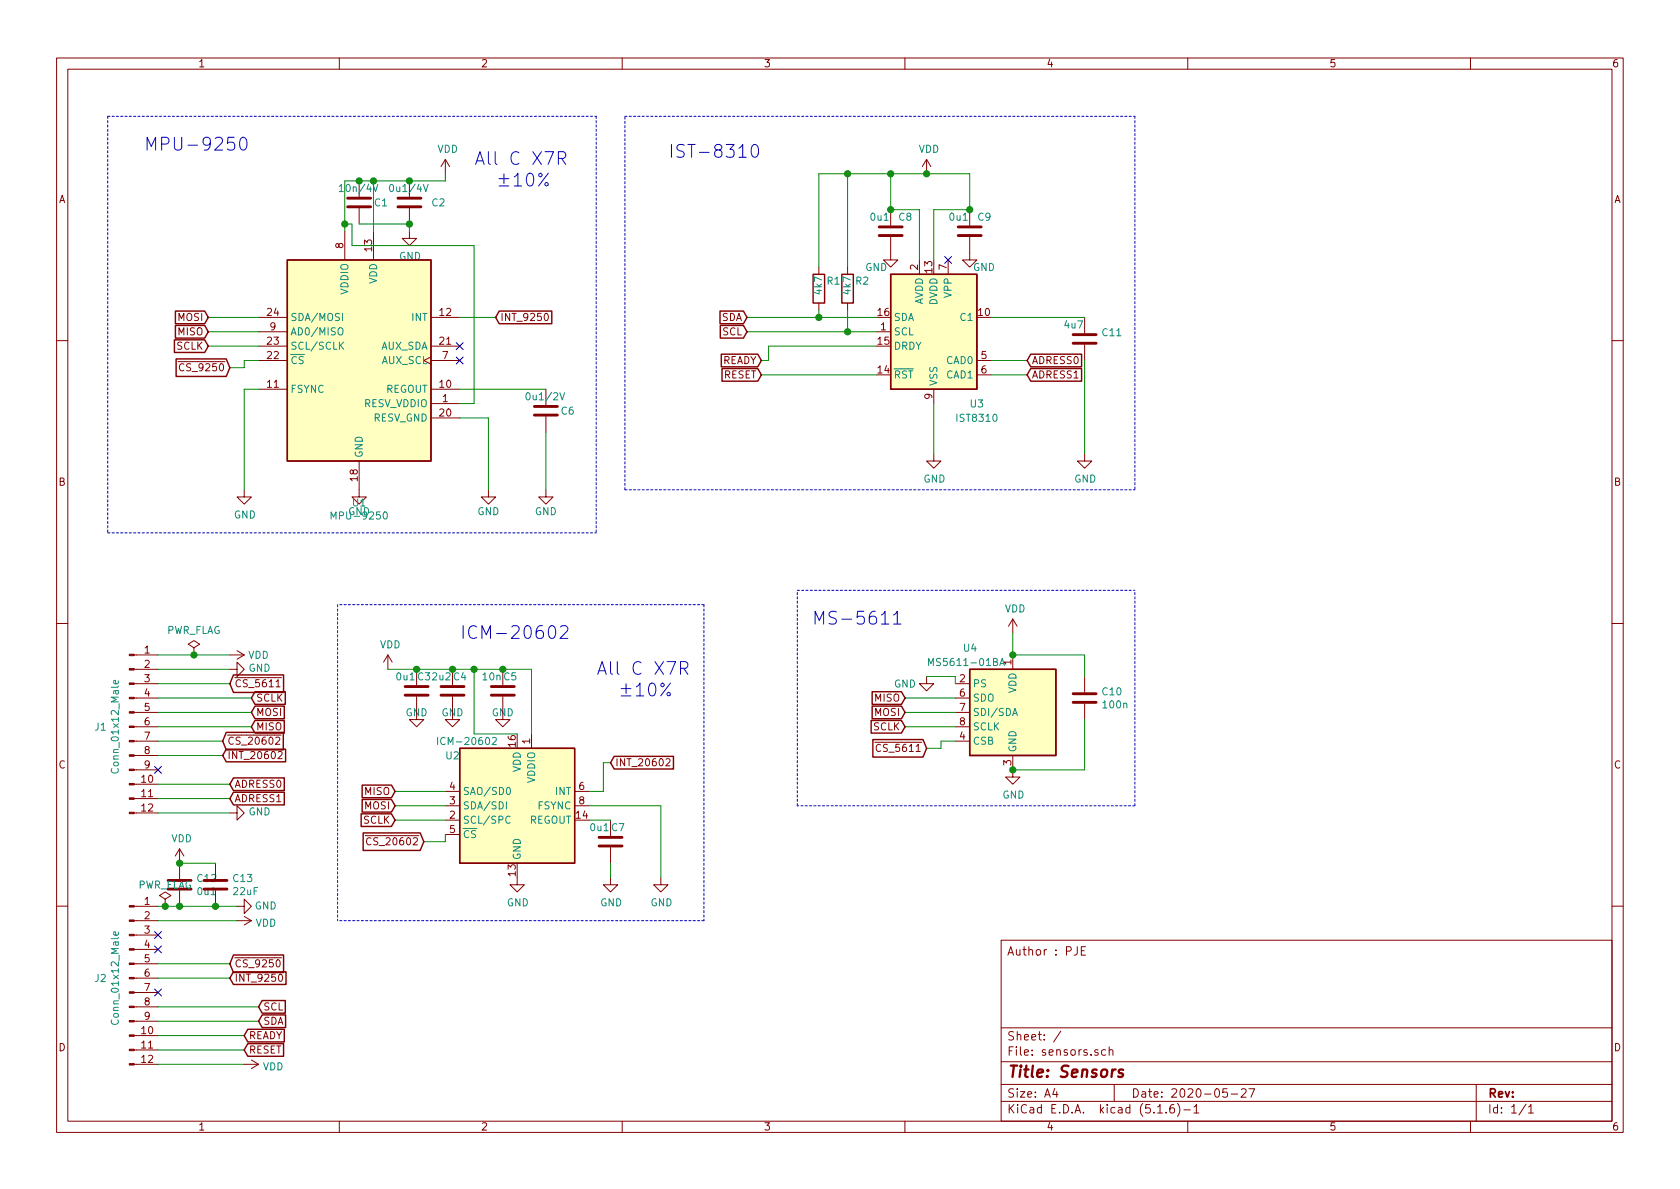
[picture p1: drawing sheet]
<svg xmlns="http://www.w3.org/2000/svg" width="297mm" height="210mm" viewBox="0 0 297 210" stroke-linecap="round" stroke-linejoin="round" font-family="sans-serif">
<g fill="none" stroke="#840000" stroke-width=".18">
<path d="M10 10.3h277v189.9h-277zM12 12.2h273v186.1h-273zM60 10.3v1.9M110 10.3v1.9M160 10.3v1.9M210 10.3v1.9M260 10.3v1.9M63.5 32v2.8M63.5 36.8v2.8M72.4 32v2.8M72.4 36.8v2.8M78.7 28.2l-.7 1.3"/>
<path d="M78.7 28.2v2.5M78.7 28.2l.8 1.3M157.5 37.1v2.8M163.8 28.2l-.7 1.3M163.8 28.2v2.5M163.8 28.2l.8 1.3M171.4 37.1v2.8M45.7 58.7h5.1M45.7 56.1h5.1M61 40.9v5.1M66 40.9v5.1M72.4 40.9v1.3h1.3l-1.3 1.2-1.3-1.2h1.3"/>
<path d="M76.2 56.1h5.1M96.3 55.5l.2-.1a.67 .67 0 0 1 .5 .7 .67 .67 0 0 1-.5 .6l-.3-.5zM144.8 47.2v1.3M144.8 53.6v1.3M149.9 47.2v1.3M149.9 53.6v1.3M154.9 58.7h2.6M157.5 41.9v4.1h1.2l-1.2 1.2-1.3-1.2h1.3M162.6 46v2.5M167.6 46v2.5M171.4 41.9v4.1h1.3l-1.3 1.2-1.2-1.2h1.2M191.8 56.1v2.8"/>
<path d="M10 60.2h2M31.5 64h1.2M32.5 64.4a.6 .6 0 0 0-.8 .4 .6 .6 0 0 0 .6 .8l.2-.1M45.7 63.7h5.1M45.7 68.8h5.1M45.7 61.2h5.1M76.2 63.1l-1.3 .6 1.3 .7M76.2 63.7h5.1M76.2 71.4h5.1M76.2 68.8h5.1M76.2 73.9h5.1M76.2 61.2h5.1"/>
<path d="M96.5 68.8v2.8M96.5 73.7v2.7M165.1 68.8v2.6M172.7 63.7h2.6M172.7 66.3h2.6M191.8 61v2.7M285 60.2h2M43.2 86.6v1.3h1.2l-1.2 1.2-1.3-1.2h1.3M63.5 81.5v6.4h1.3l-1.3 1.2-1.3-1.2h1.3M86.4 86.6v1.3h1.2l-1.2 1.2-1.3-1.2h1.3M96.5 86.6v1.3h1.3l-1.3 1.2-1.3-1.2h1.3M165.1 80.3v1.2h1.3l-1.3 1.3-1.3-1.3h1.3"/>
<path d="M191.8 80.3v1.2h1.2l-1.2 1.3-1.3-1.3h1.3M10 110.3h2M23.7 118.4h4.2M23.7 115.8h4.2M34.3 114.5l1-.6-1-.6-1 .6 1 .6v1.3M34.3 115.8h.1M40.6 118.4h1.3v-1.3l1.3 1.3-1.3 1.2v-1.2M40.6 115.8h2.6M41.9 115.1l1.3 .7M43.2 115.8l-1.3 .8M48.6 119.8h1.2M68.6 115.8l-.8 1.3"/>
<path d="M68.6 115.8v2.6M68.6 115.8l.7 1.3M73.7 118.4v2.8M80 118.4v2.8M88.9 118.4v2.8M163.8 119.6v1.3h1.3l-1.3 1.3-1.2-1.3h1.2M179.1 109.5l-.8 1.2M179.1 109.5v2.5M179.1 115.8v2.6M179.1 109.5l.7 1.2M191.8 119.6v2.8M285 110.3h2"/>
<path d="M23.7 138.7h4.2M23.7 136.1h4.2M23.7 133.6h4.2M23.7 131.1h4.2M23.7 128.5h4.2M23.7 126h4.2M23.7 123.4h4.2M23.7 120.9h4.2M48.5 130h1.2M48.7 130.5l.5-.2 .3 .4-.8 .9h.8M48.8 120.5l.4-.3v1.3M48.8 121.5h.7"/>
<path d="M49.2 133l.5-.1 .2 .3-.1 .2-.7 .8h.8M73.7 123.2v4h1.2l-1.2 1.3-1.3-1.3h1.3M78.7 139.9h2.6M80 123.2v4h1.3l-1.3 1.3-1.3-1.3h1.3M88.9 123.2v4h1.3l-1.3 1.3-1.3-1.3h1.3M94 129.8v2.5M101.6 139.9h2.5M117.8 134.3l.4-.1 .3 .3-.1 .2-.7 .7h.8M154.7 131.3h1.2M155.7 131.7a.6 .6 0 0 0-.8 .5 .6 .6 0 0 0 .5 .7l.3-.1M168.9 131.1h2.5M168.9 128.5h2.5"/>
<path d="M168.9 126h2.5M168.9 123.4h2.5M168.9 120.9h2.5M179.1 133.6v3.8h1.2l-1.2 1.3-1.3-1.3h1.3M191.8 124.5v2.7M23.7 143.8h4.2M23.7 141.2h4.2M29.2 159l1-.6-1-.7-1 .7 1 .6v1.3M31.7 150.1v5.3M31.7 157.5v2.8M31.7 150.1l-.7 1.3M31.7 150.1l.8 1.3"/>
<path d="M38.1 152.6v2.8M38.1 157.5v2.8M40.6 143.8h1.3v-1.3l1.3 1.3-1.3 1.2v-1.2M64.6 147.8h1.2M65.6 148.3a.6 .6 0 0 0-.8 .4 .6 .6 0 0 0 .6 .7l.2-.1M78.7 145h2.6M78.7 142.5h2.6M78.7 147.6h2.6M91.4 155.2v1.3h1.3l-1.3 1.2-1.2-1.2h1.2M101.6 142.5h2.5M107.9 155.2v1.3h1.3l-1.3 1.2-1.2-1.2h1.2M107.9 145v2.8"/>
<path d="M107.9 149.9v2.7M116.8 155.2v1.3h1.3l-1.3 1.2-1.2-1.2h1.2M10 160.2h2M23.7 178h4.2M23.7 175.5h4.2M23.7 173h4.2M23.7 170.4h4.2M23.7 167.9h4.2M23.7 165.3h4.2M23.7 162.8h4.2M23.7 160.3h4.2M29.2 160.3h.1"/>
<path d="M41.9 160.3h1.3v-1.3l1.2 1.3-1.2 1.2v-1.2M41.9 162.8h2.5M43.2 162l1.2 .8M44.4 162.8l-1.2 .8M48.6 169.4h1.2M48.9 169.8l.2-.1a.69 .69 0 0 1 .4 .7 .69 .69 0 0 1-.4 .6l-.2-.1-.1-.4zM49.4 172.4l.1-.1a.67 .67 0 0 1 .5 .6 .67 .67 0 0 1-.5 .6l-.3-.5zM177 166.3h108v32h-108zM190.5 167.4v1.1a.47 .47 0 0 1-.6 .4M191.2 168.1h.5M191.9 167.4h-.7v1.5h.7M285 160.2h2"/>
<path d="M23.7 188.2h4.2M23.7 185.7h4.2M23.7 183.1h4.2M23.7 180.6h4.2M43.2 188.2h2.5M44.4 187.4l1.3 .8M45.7 188.2l-1.3 .8M60 198.3v1.9M110 198.3v1.9M160 198.3v1.9M177 194.8h108M177 191.8h108"/>
<path d="M177 187.8h108M177 181.8h108M186.5 192.5l-.4 1h1M186.8 193v1M187.6 182.3l-1.3 2M195.5 185.7l-.5-.1-.2 .3v.6l.2 .1 .5-.1M196.1 185.7h.1a.37 .37 0 0 1 .6 .1v.8M196.1 185.1v1.5M197 191.8v3M204.7 196.8h.8M206.2 196.7v.1M207.5 195.3a.59 .59 0 0 0-.7 .7v.5l.2 .2 .4 .1 .2-.1 .1-.5-.2-.2-.4-.1-.3 .3"/>
<path d="M208.2 195.1a1.71 1.71 0 0 1 0 2.3M209.3 196.3h1.2M210 198.3v1.9M211.1 195.8l.4-.5v1.5M211.1 196.8h.9M217 192.5h-.7l-.1 .7 .2-.1 .5 .1 .1 .2v.5l-.2 .1-.6-.1M217.7 193.5h1.1M219.5 192.7l.2-.2h.3l.3 .2v.3v.2l-.9 .8h.9M220.8 192.5h1l-.6 1.5M260 198.3v1.9M261 191.8v6.5M269.8 195.2l-1.2 2"/>
<path d="M270.3 195.8l.4-.5v1.5M270.3 196.8h.8"/>
</g>
<path d="M198.6 189.2a.49 .49 0 0 0-.8 .3l.1 .2 .4 .1 .3 .3-.4 .3-.5-.1" fill="none" stroke="#840000" stroke-width=".41"/>
<g fill="#ffffc2" stroke="#ffffc2" stroke-width=".18">
<path d="M157.5 48.5h15.2v20.3h-15.2z"/>
<path d="M50.8 46h25.4v35.5h-25.4z"/>
<path d="M171.4 118.4h15.3v15.2h-15.3z"/>
<path d="M81.3 132.3h20.3v20.3h-20.3z"/>
</g>
<g fill="none" stroke="#840000" stroke-width=".25">
<path d="M31 57.6h5.2l.6 1.1-.6 1.1h-5.2zM31 55h5.2l.6 1.1-.6 1.1h-5.2zM50.8 46h25.4v35.5h-25.4zM88.3 55h9.3v2.2h-9.3l-.7-1.1zM127.3 55h4.1l.7 1.1-.7 1.1h-4.1zM127.4 57.6h4l.7 1.1-.7 1.1h-4zM143.8 48.5h2v5.1h-2zM148.8 48.5h2.1v5.1h-2.1zM157.5 48.5h15.2v20.3h-15.2zM30.8 60.1h5.4l.6 1.1-.6 1.1h-5.4zM31.1 63.5h8.9l.6 1.5-.6 1.6h-8.9zM127.5 62.6h6.5l.6 1.1-.6 1.2h-6.5z"/>
<path d="M127.7 65.2h6.3l.6 1.1-.6 1.1h-6.3zM182.2 65.2h9v2.2h-9l-.6-1.1zM182.2 62.6h9v2.3h-9l-.6-1.2zM41.3 119.3h8.8v3.1h-8.8l-.7-1.5zM171.4 118.4h15.3v15.2h-15.3zM40 132.5h10.5v2.2h-10.5l-.6-1.1zM40 129.5h10.1v3.1h-10.1l-.6-1.5zM41.3 137.6h9v2.2h-9l-.7-1.1zM45.1 124.9h5.2v2.2h-5.2l-.7-1.1zM45.1 122.3h5.3v2.3h-5.3l-.7-1.2zM45.1 127.4h5.2v2.2h-5.2l-.7-1.1zM64 138.8h5.2l.6 1.1-.6 1.2h-5.2z"/>
<path d="M81.3 132.3h20.3v20.3h-20.3zM108.6 133.8h10.5v2.2h-10.5l-.7-1.1zM154 127.4h5.4l.6 1.1-.6 1.1h-5.4zM154.2 122.3h5.2l.6 1.1-.6 1.2h-5.2zM154.2 124.9h5.2l.6 1.1-.6 1.1h-5.2zM154.3 130.8h8.9l.6 1.5-.6 1.6h-8.9zM41.3 140.1h9v2.2h-9l-.7-1.1zM63.9 143.9h5.3l.6 1.1-.6 1.1h-5.3zM64 141.4h5.2l.6 1.1-.6 1.1h-5.2zM64.2 147.3h10.1l.6 1.5-.6 1.6h-10.1zM41.3 168.9h8.8v3.1h-8.8l-.7-1.6zM41.3 171.9h9.3v2.2h-9.3l-.7-1.1z"/>
<path d="M46.4 176.9h4v2.3h-4l-.7-1.2zM46.4 179.5h4.1v2.2h-4.1l-.7-1.1zM43.8 184.6h6.3v2.2h-6.3l-.6-1.1zM43.8 182h6.5v2.2h-6.5l-.6-1.1z"/>
</g>
<g fill="#840000" stroke="#840000" stroke-width=".18">
<path d="M22.9 188.1h.8v.2h-.8z"/>
<path d="M22.9 185.5h.8v.3h-.8z"/>
<path d="M22.9 183h.8v.3h-.8z"/>
<path d="M22.9 180.5h.8v.2h-.8z"/>
<path d="M22.9 177.9h.8v.3h-.8z"/>
<path d="M22.9 175.4h.8v.2h-.8z"/>
<path d="M22.9 172.8h.8v.3h-.8z"/>
<path d="M22.9 170.3h.8v.3h-.8z"/>
<path d="M22.9 167.8h.8v.2h-.8z"/>
<path d="M22.9 165.2h.8v.3h-.8z"/>
<path d="M22.9 162.7h.8v.2h-.8z"/>
<path d="M22.9 160.1h.8v.3h-.8z"/>
<path d="M22.9 143.6h.8v.3h-.8z"/>
<path d="M22.9 141.1h.8v.2h-.8z"/>
<path d="M22.9 138.6h.8v.2h-.8z"/>
<path d="M22.9 136h.8v.3h-.8z"/>
<path d="M22.9 133.5h.8v.2h-.8z"/>
<path d="M22.9 130.9h.8v.3h-.8z"/>
<path d="M22.9 128.4h.8v.2h-.8z"/>
<path d="M22.9 125.9h.8v.2h-.8z"/>
<path d="M22.9 123.3h.8v.3h-.8z"/>
<path d="M22.9 120.8h.8v.2h-.8z"/>
<path d="M22.9 118.2h.8v.3h-.8z"/>
<path d="M22.9 115.7h.8v.2h-.8z"/>
</g>
<g fill="none" stroke="#008484" stroke-width=".18">
<path d="M60 33l.4-.4v1.3M60 33.9h.7M66 32.6l.4 1.3 .4-1.3M74.9 32.6l.4 1.3 .4-1.3M59.8 58.1l.3-.1a.45 .45 0 0 1 .5 .4v.4l-.1 .4h-.5a.92 .92 0 0 1-.2-1.1zM60.6 55.4v1.3M60.2 61.1l.6 .7M60.8 60.5l-.8 .7M99 69.4l.4 1.3 .4-1.3M58.5 91.8v-1.3l.5 .9 .4-.9v1.3M67.9 90.6l.1-.1a.67 .67 0 0 1 .5 .7 .67 .67 0 0 1-.5 .6l-.3-.5zM164.2 117.7v-1.3l.4 .9 .4-.9v1.3"/>
<path d="M176.8 117.7l.4-1.3 .4 1.3M176.9 117.3h.6M20.9 120.4v.3l-.1 .2-.7-.1v-.4l.3-.1 .1 .6M77.4 130.4v1.3M87 130.5l.5-.1 .3 .4-.1 .2-.7 .7h.8M89.7 139.3l.1-.1a.69 .69 0 0 1 .5 .7 .69 .69 0 0 1-.5 .6 .83 .83 0 0 1-.1-1.2zM179 126.5l.5-1.2 .4 1.2M179.1 126.2h.7M89.5 141.8v1.2M90.2 144.4a.6 .6 0 0 0-.8 .5 .6 .6 0 0 0 .6 .7l.2-.1M20.9 164.8v.4l-.1 .2-.7-.1v-.5h.3l.1 .6"/>
</g>
<g fill="none" stroke="#840000" stroke-width=".51">
<path d="M61.5 36.6h4M61.5 35h4M70.4 36.6h4M70.4 35h4M155.4 41.7h4.1M155.4 40.1h4.1M169.4 41.7h4.1M169.4 40.1h4.1M189.7 59.2h4.1M94.5 73.4h4.1M94.5 71.9h4.1M189.7 60.7h4.1"/>
<path d="M71.6 122.9h4.1M71.6 121.4h4.1M78 122.9h4M78 121.4h4M86.9 122.9h4M86.9 121.4h4M189.7 124.2h4.1M189.7 122.7h4.1M29.7 157.2h4.1M29.7 155.7h4.1M36.1 157.2h4M36.1 155.7h4"/>
<path d="M105.9 149.6h4.1M105.9 148.1h4.1"/>
</g>
<g fill="none" stroke="#0000c2" stroke-width=".18" stroke-dasharray=".4 .4">
<path d="M19 20.6h86.4M19 20.6v73.6M105.4 20.6v73.6M110.5 20.6h90.2M200.7 20.6v66M19 94.2h86.4M110.5 86.6v-66M110.5 86.6h90.2M59.7 106.9v55.9M124.5 106.9h-64.8M124.5 106.9v55.9M141 104.4h59.7"/>
<path d="M141 142.5v-38.1M200.7 142.5v-38.1M200.7 142.5h-59.7M124.5 162.8h-64.8"/>
</g>
<g fill="none" stroke="#008400" stroke-width=".18">
<path d="M61 39.6h1.2v3.8h21.6v28h-2.5M63.5 39.6h8.9v1.3M66 32v8.9M78.7 30.7v1.3h-17.7v8.9M149.9 30.7v16.5M157.5 30.7v6.4h5.1v8.9M36.8 58.7h8.9M36.8 56.1h8.9M81.3 56.1h6.3M132.1 58.7h22.8M132.1 56.1h22.8M144.8 54.9v1.2"/>
<path d="M149.9 54.9v3.8M165.1 46v-8.9h6.3v-6.4h-26.6v16.5M175.3 56.1h16.5M36.8 61.2h8.9M45.7 63.7h-2.5v1.3h-2.6M45.7 68.8h-2.5v17.8M81.3 73.9h5.1v12.7M81.3 68.8h15.2M96.5 76.4v10.2M134.6 66.3h20.3M154.9 61.2h-19v2.5h-1.3M165.1 71.4v8.9"/>
<path d="M175.3 66.3h6.3M175.3 63.7h6.3M191.8 63.7v16.6M27.9 118.4h12.7M27.9 115.8h12.7M68.6 118.4h25.4v11.4M83.8 118.4v11.4h7.6M163.8 119.6h5.1v1.3M179.1 112v3.8h12.7v3.8M27.9 133.6h11.5M27.9 131.1h11.5M27.9 126h16.5"/>
<path d="M27.9 138.7h12.7M27.9 123.4h16.5M27.9 128.5h16.5M27.9 120.9h12.7M69.8 139.9h8.9M107.9 134.9h-1.2v5h-2.6M160 126h8.9M160 123.4h8.9M160 128.5h8.9M168.9 131.1h-2.5v1.2h-2.6M191.8 127.2v8.9h-12.7M27.9 141.2h12.7"/>
<path d="M27.9 143.8h12.7M31.7 152.6h6.4M69.8 145h8.9M69.8 142.5h8.9M78.7 147.6v1.2h-3.8M104.1 145h3.8M104.1 142.5h12.7v12.7M107.9 152.6v2.6M27.9 170.4h12.7M27.9 178h17.8M27.9 160.3h14M27.9 162.8h14"/>
<path d="M27.9 173h12.7M27.9 180.6h17.8M27.9 188.2h15.3M27.9 183.1h15.3M27.9 185.7h15.3"/>
</g>
<g fill="none" stroke="#0000c2" stroke-width=".18">
<path d="M41.4 24.3h-1.1l-.1 1.1 .3-.3 .8 .1 .2 .4-.1 .7-.3 .2h-.6l-.3-.2M42.6 24.5a.55 .55 0 0 1 .5-.2 .55 .55 0 0 1 .5 .4 1.33 1.33 0 0 1-.5 1.8 .59 .59 0 0 1-.6-.4 1.99 1.99 0 0 1 .1-1.6zM96.4 32.4l.2-.1 .3 .1 .1 .2-.1 .2-.3 .1-.2-.1-.1-.2zM97 30.6l-1.8 2.3M98.7 28h.9a.62 .62 0 0 0 .4-.6 .62 .62 0 0 0-.4-.6h-.9v2.3M99.3 28l.7 1.1M133 25.8a.55 .55 0 0 1 .6-.3 .55 .55 0 0 1 .4 .5 1.33 1.33 0 0 1-.4 1.8 .59 .59 0 0 1-.7-.4 1.99 1.99 0 0 1 .1-1.6zM97.3 110.8a.52 .52 0 0 1 .8 .3 1.33 1.33 0 0 1-.4 1.8 .59 .59 0 0 1-.6-.4 1.71 1.71 0 0 1 .2-1.7zM99.1 110.9l.3-.3h.6l.3 .3 .1 .4-.1 .3-1.3 1.3h1.4M120.3 118.2h.9a.62 .62 0 0 0 .4-.6 .62 .62 0 0 0-.4-.6h-.9v2.2M120.9 118.2l.7 1M155.9 110.4h1.2"/>
<path d="M158 108.8l.6-.7v2.3M158 110.4h1.3M118 122.5l.2-.1 .2 .1 .1 .3-.1 .2-.2 .1-.2-.1-.1-.2zM118.5 120.8l-1.7 2.3"/>
</g>
<g fill="#008400" stroke="#008400" stroke-width=".25">
<circle cx="38.1" cy="160.3" r=".51"/>
<circle cx="179.1" cy="115.8" r=".51"/>
<circle cx="34.3" cy="115.8" r=".51"/>
<circle cx="179.1" cy="136.1" r=".51"/>
<circle cx="157.5" cy="37.1" r=".51"/>
<circle cx="163.8" cy="30.7" r=".51"/>
<circle cx="31.8" cy="152.6" r=".51"/>
<circle cx="171.5" cy="37.1" r=".51"/>
<circle cx="29.2" cy="160.3" r=".51"/>
<circle cx="31.8" cy="160.3" r=".51"/>
<circle cx="80" cy="118.4" r=".51"/>
<circle cx="88.9" cy="118.4" r=".51"/>
<circle cx="63.5" cy="32" r=".51"/>
<circle cx="83.8" cy="118.4" r=".51"/>
<circle cx="61" cy="39.6" r=".51"/>
<circle cx="66" cy="32" r=".51"/>
<circle cx="149.9" cy="30.7" r=".51"/>
<circle cx="72.4" cy="32" r=".51"/>
<circle cx="149.9" cy="58.7" r=".51"/>
<circle cx="157.5" cy="30.7" r=".51"/>
<circle cx="73.7" cy="118.4" r=".51"/>
<circle cx="72.4" cy="39.6" r=".51"/>
<circle cx="144.8" cy="56.1" r=".51"/>
</g>
<g fill="none" stroke="#000084" stroke-width=".18">
<path d="M167 45.4l1.2 1.2M168.2 45.4l-1.2 1.2M80.7 63.1l1.2 1.3M80.7 60.6l1.2 1.2M81.9 63.1l-1.2 1.3M81.9 60.6l-1.2 1.2M27.3 135.5l1.2 1.2M28.5 135.5l-1.2 1.2M27.3 164.7l1.2 1.3M27.3 167.3l1.2 1.2M27.3 174.9l1.2 1.2M28.5 164.7l-1.2 1.3"/>
<path d="M28.5 167.3l-1.2 1.2M28.5 174.9l-1.2 1.2"/>
</g>
<g font-size="3.1" fill="#0000c2">
<text x="25.4" y="26.7">MPU-9250</text>
<text x="83.8" y="29.2">All C X7R</text>
<text x="118.1" y="27.9">IST-8310</text>
<text x="87.6" y="33">±10%</text>
<text x="81.3" y="113">ICM-20602</text>
<text x="143.5" y="110.5">MS-5611</text>
<text x="105.4" y="119.4">All C X7R</text>
<text x="109.2" y="123.2">±10%</text>
</g>
<text font-size="2.8" fill="#840000" x="178" y="190.5">Title: Sensors</text>
<g font-size="2.1" fill="#840000">
<text x="178" y="169">Author : PJE</text>
<text x="178" y="184">Sheet: /</text>
<text x="178" y="186.7">File: sensors.sch</text>
<text x="178" y="196.9">KiCad E.D.A. kicad (5.1.6)-1</text>
<text x="178" y="194.1">Size: A4</text>
<text x="200" y="194.1">Date: 2020-05-27</text>
<text x="263" y="194.1">Rev:</text>
<text x="263" y="196.9">Id: 1/1</text>
</g>
<g font-size="1.8" fill="#840000">
<text x="35" y="11.9">1</text>
<text x="85" y="11.9">2</text>
<text x="135" y="11.9">3</text>
<text x="185" y="11.9">4</text>
<text x="235" y="11.9">5</text>
<text x="285" y="11.9">6</text>
<text x="10.4" y="35.9">A</text>
<text x="285.4" y="35.9">A</text>
<text x="60.7" y="43.9" transform="rotate(-90 60.7 43.9)">8</text>
<text x="65.8" y="44.4" transform="rotate(-90 65.8 44.4)">13</text>
<text x="162.3" y="47.7" transform="rotate(-90 162.3 47.7)">2</text>
<text x="167.4" y="47.7" transform="rotate(-90 167.4 47.7)">7</text>
<text x="164.8" y="48.2" transform="rotate(-90 164.8 48.2)">13</text>
<text x="31.5" y="59.3">MISO</text>
<text x="31.5" y="56.8">MOSI</text>
<text x="47.3" y="55.9">24</text>
<text x="47.8" y="58.4">9</text>
<text x="77.8" y="55.9">12</text>
<text x="88.4" y="56.8">INT_9250</text>
<text x="127.6" y="56.8">SDA</text>
<text x="127.8" y="59.3">SCL</text>
<text x="155.2" y="55.9">16</text>
<text x="155.7" y="58.4">1</text>
<text x="173" y="55.9">10</text>
<text x="31.2" y="61.8">SCLK</text>
<text x="32.5" y="65.7">CS_9250</text>
<text x="47.3" y="63.5">22</text>
<text x="47.3" y="61">23</text>
<text x="77.8" y="61">21</text>
<text x="78.3" y="63.5">7</text>
<text x="127.6" y="64.4">READY</text>
<text x="155.2" y="61">15</text>
<text x="173.5" y="63.5">5</text>
<text x="182.4" y="64.4">ADRESS0</text>
<text x="47.3" y="68.6">11</text>
<text x="77.8" y="68.6">10</text>
<text x="78.3" y="71.1">1</text>
<text x="127.9" y="66.9">RESET</text>
<text x="155.2" y="66">14</text>
<text x="164.8" y="70.6" transform="rotate(-90 164.8 70.6)">9</text>
<text x="173.5" y="66">6</text>
<text x="182.4" y="66.9">ADRESS1</text>
<text x="77.8" y="73.7">20</text>
<text x="10.4" y="85.9">B</text>
<text x="63.2" y="85" transform="rotate(-90 63.2 85)">18</text>
<text x="285.4" y="85.9">B</text>
<text x="25.6" y="115.6">1</text>
<text x="25.6" y="118.1">2</text>
<text x="178.8" y="117.6" transform="rotate(-90 178.8 117.6)">1</text>
<text x="25.6" y="120.6">3</text>
<text x="25.6" y="123.2">4</text>
<text x="25.6" y="125.7">5</text>
<text x="41.4" y="121.5">CS_5611</text>
<text x="45.2" y="124.1">SCLK</text>
<text x="154.7" y="124.1">MISO</text>
<text x="169.7" y="120.6">2</text>
<text x="169.7" y="123.2">6</text>
<text x="169.7" y="125.7">7</text>
<text x="25.6" y="128.3">6</text>
<text x="25.6" y="130.8">7</text>
<text x="40.2" y="131.7">CS_20602</text>
<text x="45.2" y="126.6">MOSI</text>
<text x="45.2" y="129.2">MISO</text>
<text x="93.7" y="131.5" transform="rotate(-90 93.7 131.5)">1</text>
<text x="154.4" y="129.2">SCLK</text>
<text x="154.7" y="126.6">MOSI</text>
<text x="169.7" y="130.8">4</text>
<text x="169.7" y="128.3">8</text>
<text x="10.4" y="135.9">C</text>
<text x="25.6" y="133.3">8</text>
<text x="25.6" y="135.9">9</text>
<text x="40.2" y="134.2">INT_20602</text>
<text x="91.2" y="132" transform="rotate(-90 91.2 132)">16</text>
<text x="108.7" y="135.5">INT_20602</text>
<text x="155.7" y="133">CS_5611</text>
<text x="178.8" y="135.4" transform="rotate(-90 178.8 135.4)">3</text>
<text x="285.4" y="135.9">C</text>
<text x="25.1" y="138.4">10</text>
<text x="25.1" y="141">11</text>
<text x="25.1" y="143.5">12</text>
<text x="41.4" y="139.3">ADRESS0</text>
<text x="41.4" y="141.9">ADRESS1</text>
<text x="64.5" y="140.6">MISO</text>
<text x="64.5" y="143.1">MOSI</text>
<text x="79.5" y="142.2">3</text>
<text x="79.5" y="139.7">4</text>
<text x="102.4" y="139.7">6</text>
<text x="102.4" y="142.2">8</text>
<text x="64.2" y="145.7">SCLK</text>
<text x="65.8" y="149.5">CS_20602</text>
<text x="79.5" y="144.8">2</text>
<text x="79.5" y="147.3">5</text>
<text x="101.9" y="144.8">14</text>
<text x="91.2" y="154.9" transform="rotate(-90 91.2 154.9)">13</text>
<text x="25.6" y="160">1</text>
<text x="25.6" y="162.6">2</text>
<text x="25.6" y="165.1">3</text>
<text x="25.6" y="167.6">4</text>
<text x="25.6" y="170.2">5</text>
<text x="25.6" y="172.7">6</text>
<text x="41.4" y="171.1">CS_9250</text>
<text x="41.4" y="173.6">INT_9250</text>
<text x="25.6" y="175.3">7</text>
<text x="25.6" y="177.8">8</text>
<text x="46.5" y="178.7">SCL</text>
<text x="10.4" y="185.9">D</text>
<text x="25.1" y="182.9">10</text>
<text x="25.1" y="185.4">11</text>
<text x="25.6" y="180.3">9</text>
<text x="44" y="183.8">READY</text>
<text x="46.5" y="181.2">SDA</text>
<text x="285.4" y="185.9">D</text>
<text x="25.1" y="188">12</text>
<text x="44" y="186.3">RESET</text>
<text x="35" y="199.9">1</text>
<text x="85" y="199.9">2</text>
<text x="135" y="199.9">3</text>
<text x="185" y="199.9">4</text>
<text x="235" y="199.9">5</text>
<text x="285" y="199.9">6</text>
</g>
<g font-size="1.8" fill="#008484">
<text x="77.3" y="27">VDD</text>
<text x="162.4" y="27">VDD</text>
<text x="60.5" y="34">10n/4V</text>
<text x="69.4" y="34">0u1/4V</text>
<text x="66.2" y="36.5">C1</text>
<text x="76.4" y="36.5">C2</text>
<text x="154" y="39">0u1</text>
<text x="159" y="39">C8</text>
<text x="168" y="39">0u1</text>
<text x="172.9" y="39">C9</text>
<text x="70.6" y="46">GND</text>
<text x="153" y="47.9">GND</text>
<text x="172" y="47.9">GND</text>
<text x="61.6" y="52.1" transform="rotate(-90 61.6 52.1)">VDDIO</text>
<text x="66.7" y="50.2" transform="rotate(-90 66.7 50.2)">VDD</text>
<text x="145.3" y="52" transform="rotate(-90 145.3 52)">4k7</text>
<text x="146.3" y="50.3">R1</text>
<text x="150.4" y="52" transform="rotate(-90 150.4 52)">4k7</text>
<text x="151.3" y="50.3">R2</text>
<text x="168.3" y="52.5" transform="rotate(-90 168.3 52.5)">VPP</text>
<text x="51.3" y="56.8">SDA/MOSI</text>
<text x="51.3" y="59.3">AD0/MISO</text>
<text x="72.8" y="56.8">INT</text>
<text x="158" y="59.3">SCL</text>
<text x="158" y="56.8">SDA</text>
<text x="163.2" y="54" transform="rotate(-90 163.2 54)">AVDD</text>
<text x="165.7" y="54" transform="rotate(-90 165.7 54)">DVDD</text>
<text x="170" y="56.8">C1</text>
<text x="188.3" y="58.1">4u7</text>
<text x="195" y="59.5">C11</text>
<text x="51.3" y="64.4">CS</text>
<text x="51.3" y="61.8">SCL/SCLK</text>
<text x="67.2" y="61.8">AUX_SDA</text>
<text x="67.4" y="64.4">AUX_SCL</text>
<text x="158" y="61.8">DRDY</text>
<text x="167.4" y="64.4">CAD0</text>
<text x="51.3" y="69.5">FSYNC</text>
<text x="68.1" y="69.5">REGOUT</text>
<text x="93.5" y="70.8">0u1/2V</text>
<text x="158" y="66.9">RST</text>
<text x="165.7" y="68.3" transform="rotate(-90 165.7 68.3)">VSS</text>
<text x="167.4" y="66.9">CAD1</text>
<text x="64.3" y="72">RESV_VDDIO</text>
<text x="66" y="74.5">RESV_GND</text>
<text x="99.3" y="73.3">C6</text>
<text x="169.4" y="74.6">IST8310</text>
<text x="171.6" y="72.1">U3</text>
<text x="64.1" y="81" transform="rotate(-90 64.1 81)">GND</text>
<text x="62.4" y="89.6">U1</text>
<text x="163.3" y="85.3">GND</text>
<text x="189.9" y="85.3">GND</text>
<text x="41.4" y="91.7">GND</text>
<text x="59.3" y="91.9">MPU-9250</text>
<text x="61.5" y="91.1">GND</text>
<text x="84.4" y="91.1">GND</text>
<text x="94.6" y="91.1">GND</text>
<text x="29.3" y="112.1">PWR_FLAG</text>
<text x="177.6" y="108.3">VDD</text>
<text x="43.9" y="116.5">VDD</text>
<text x="43.9" y="118.8">GND</text>
<text x="67.2" y="114.6">VDD</text>
<text x="165" y="117.8">MS5611-01BA</text>
<text x="170.4" y="115.2">U4</text>
<text x="70.2" y="120.3">0u1</text>
<text x="73.9" y="120.3">C3</text>
<text x="76.5" y="120.3">2u2</text>
<text x="80.2" y="120.3">C4</text>
<text x="85.4" y="120.3">10n</text>
<text x="89.1" y="120.3">C5</text>
<text x="158.1" y="121.6">GND</text>
<text x="172" y="121.5">PS</text>
<text x="172" y="124.1">SDO</text>
<text x="179.7" y="122.6" transform="rotate(-90 179.7 122.6)">VDD</text>
<text x="195" y="123">C10</text>
<text x="195.1" y="125.3">100n</text>
<text x="16.8" y="129.2">J1</text>
<text x="71.7" y="126.7">GND</text>
<text x="78.1" y="126.7">GND</text>
<text x="78.2" y="131.7">ICM-20602</text>
<text x="86.9" y="126.7">GND</text>
<text x="172" y="131.7">CSB</text>
<text x="172" y="126.6">SDI/SDA</text>
<text x="172" y="129.2">SCLK</text>
<text x="21" y="136.2" transform="rotate(-90 21 136.2)">Conn_01x12_Male</text>
<text x="78.9" y="134.3">U2</text>
<text x="92.1" y="136.6" transform="rotate(-90 92.1 136.6)">VDD</text>
<text x="179.7" y="133.1" transform="rotate(-90 179.7 133.1)">GND</text>
<text x="81.8" y="143.1">SDA/SDI</text>
<text x="81.8" y="140.6">SAO/SD0</text>
<text x="94.6" y="138.4" transform="rotate(-90 94.6 138.4)">VDDIO</text>
<text x="95.1" y="143.1">FSYNC</text>
<text x="98.2" y="140.6">INT</text>
<text x="177.2" y="141.2">GND</text>
<text x="30.3" y="148.9">VDD</text>
<text x="43.9" y="144.2">GND</text>
<text x="81.8" y="145.7">SCL/SPC</text>
<text x="81.8" y="148.2">CS</text>
<text x="93.5" y="145.7">REGOUT</text>
<text x="104.5" y="147">0u1</text>
<text x="108.2" y="147">C7</text>
<text x="35" y="156">C12</text>
<text x="41.3" y="156">C13</text>
<text x="92.1" y="152.1" transform="rotate(-90 92.1 152.1)">GND</text>
<text x="24.3" y="157.1">PWR_FLAG</text>
<text x="35" y="158.3">0u1</text>
<text x="41.4" y="158.3">22uF</text>
<text x="45" y="160.8">GND</text>
<text x="89.6" y="160.3">GND</text>
<text x="106.1" y="160.3">GND</text>
<text x="115" y="160.3">GND</text>
<text x="45.2" y="163.9">VDD</text>
<text x="16.8" y="173.7">J2</text>
<text x="21" y="180.6" transform="rotate(-90 21 180.6)">Conn_01x12_Male</text>
<text x="46.5" y="189.3">VDD</text>
</g>
</svg>
